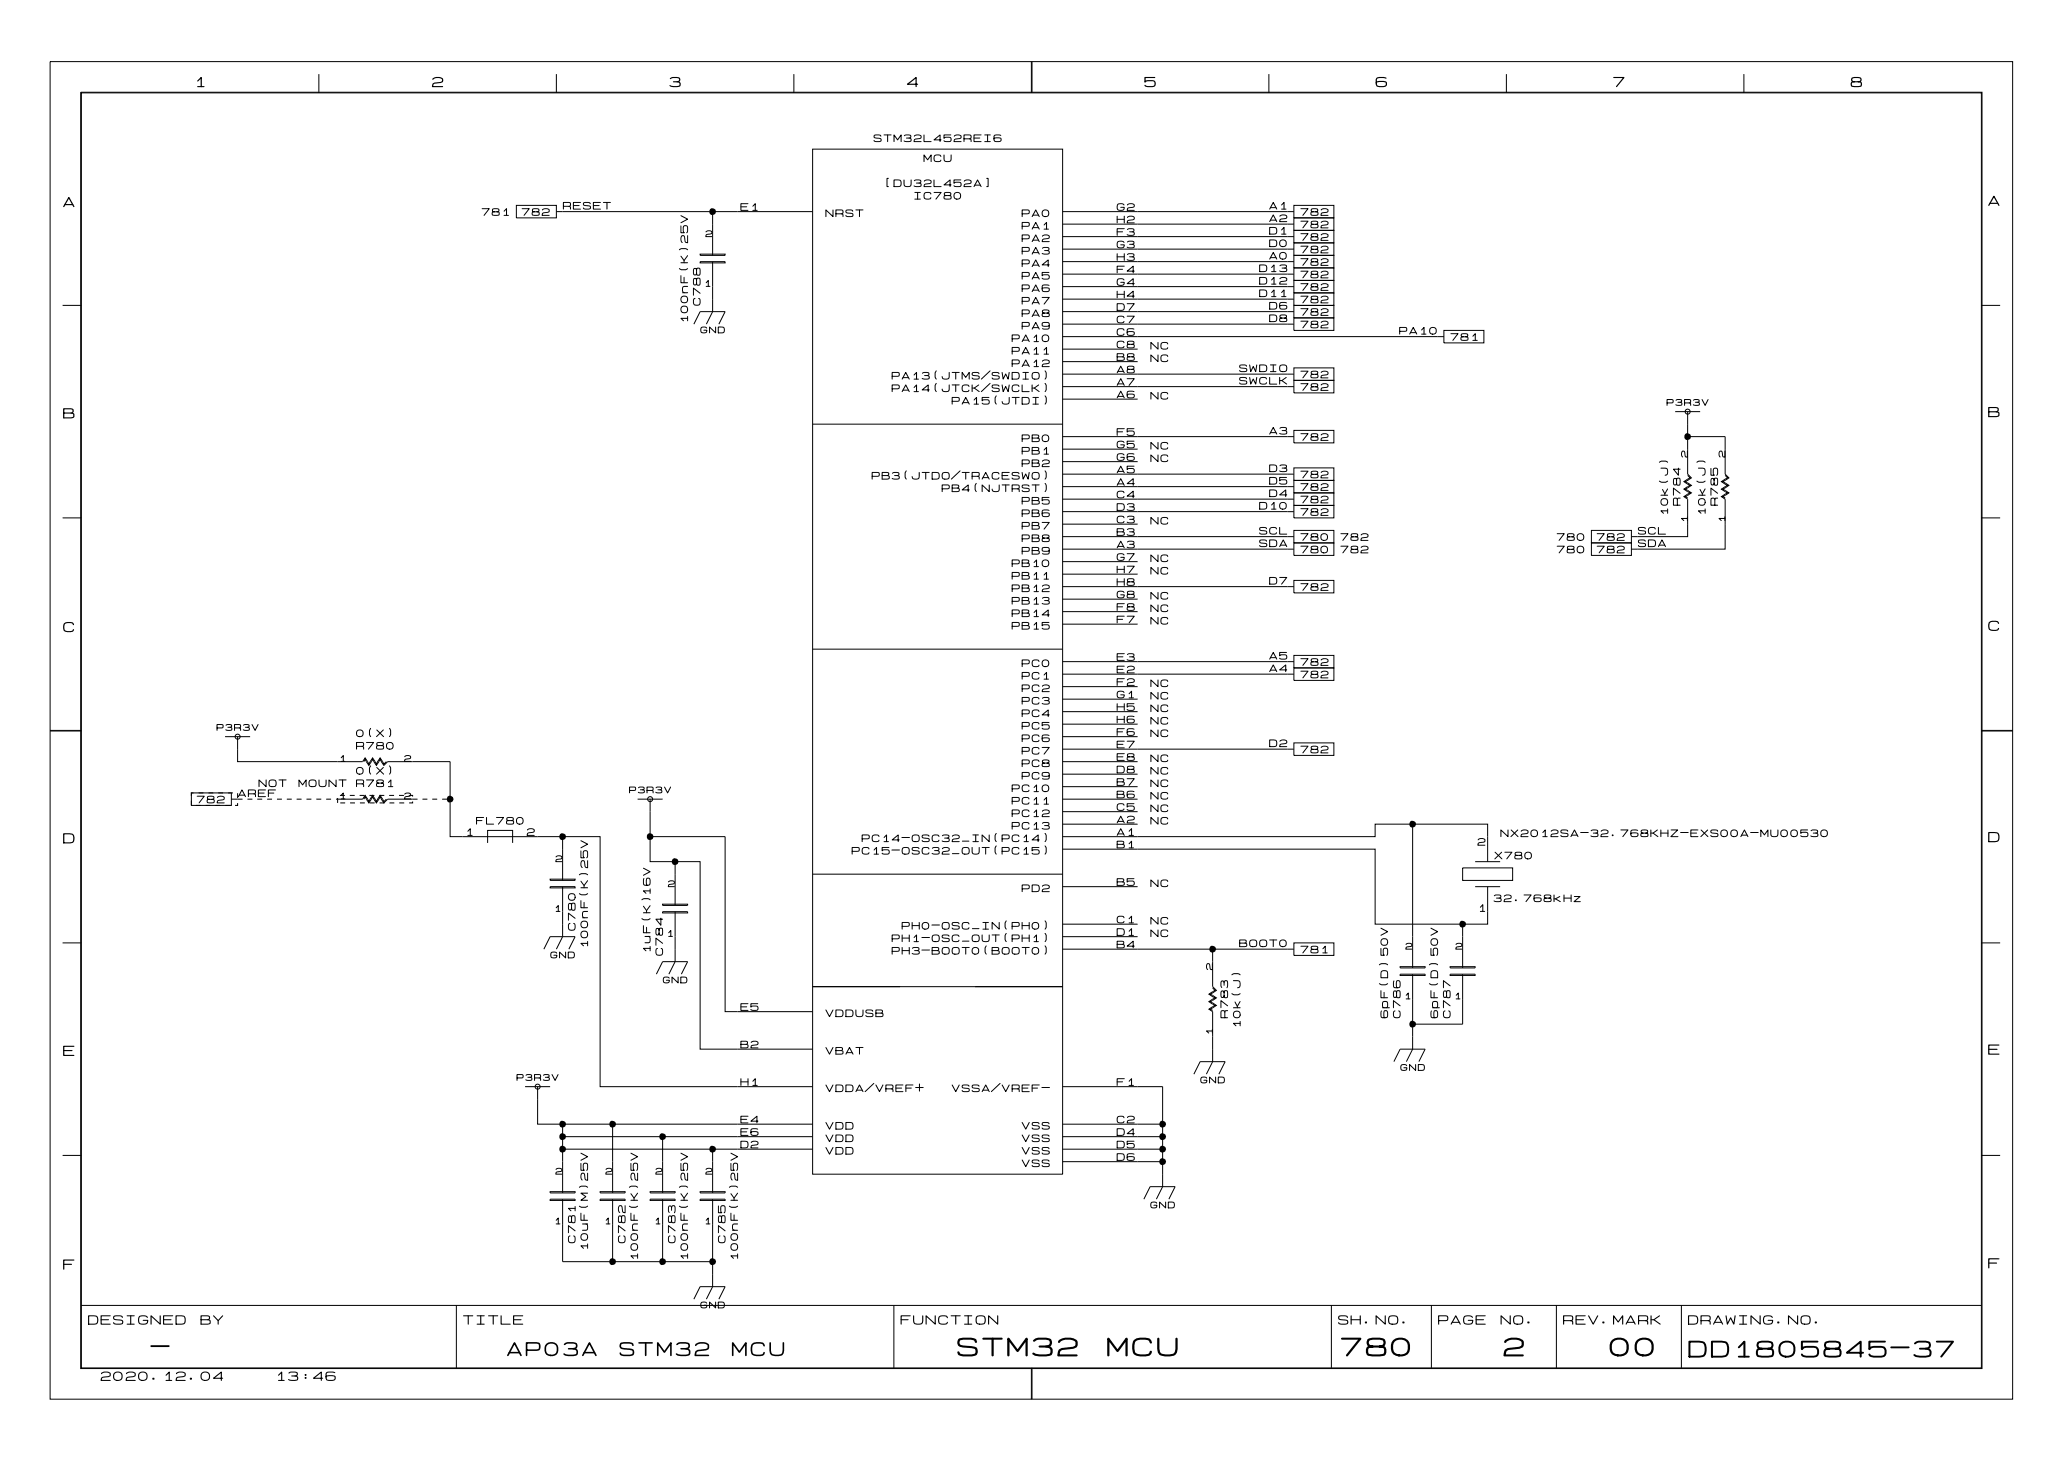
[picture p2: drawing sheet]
<svg xmlns="http://www.w3.org/2000/svg" width="297mm" height="210mm" viewBox="0 0 297 210" stroke-linecap="round" stroke-linejoin="round" font-family="sans-serif">
<g fill="none" stroke="#000" stroke-width=".14">
<path d="M7.2 8.9h282v192.1h-282zM11.6 13.3h273.2v183.3h-273.2zM11.7 13.3h273v183.2h-273zM45.8 10.6v2.7M79.9 10.6v2.7M114.1 10.6v2.7M148.2 8.9v4.4M148.3 8.9v4.4M182.3 10.6v2.7M216.4 10.6v2.7M250.6 10.6v2.7M74.2 29.5h5.7v1.8h-5.7z"/>
<path d="M79.9 30.4h36.9M100.6 37.6h3.6v.2h-3.6zM100.6 36.5h3.6v.2h-3.6zM102.4 30.4v6.3M102.4 37.6v7.2l-.9 1.8M116.8 21.4h35.9v147.3h-35.9zM185 34h-32.3M185 39.4h-32.3M185 34h.9M185 39.4h.9M185.9 36.7h5.7v1.8h-5.7zM185.9 29.5h5.7v1.8h-5.7z"/>
<path d="M185.9 31.3h5.7v1.8h-5.7zM185.9 34.9h5.7v1.8h-5.7zM185.9 33.1h5.7v1.8h-5.7zM185.9 30.4h-33.2M185.9 37.6h-33.2M185.9 32.2h-33.2M185.9 35.8h-33.2M185.9 38.5h5.7v1.8h-5.7zM9 43.9h2.7M99.7 46.6l.9-1.8h3.6l-.9 1.8M152.7 44.8h10.7M152.7 43h10.7"/>
<path d="M152.7 46.6h10.7M152.7 48.4h10.7M152.7 41.2h10.7M152.7 53.8h10.7M152.7 55.5h10.7M152.7 50.2h10.7M152.7 52h10.7M152.7 57.3h10.7M163.4 44.8h21.6M163.4 41.2h21.6M163.4 46.6h21.6M163.4 43h21.6"/>
<path d="M163.4 53.8h21.6M163.4 55.5h21.6M163.4 48.4h43.2M185 44.8h.9M185 43h.9M185 46.6h.9M185 41.2h.9M185 53.8h.9M185 55.5h.9M185.9 43.9h5.7v1.8h-5.7zM185.9 42.1h5.7v1.8h-5.7zM185.9 45.7h5.7v1.8h-5.7z"/>
<path d="M185.9 40.3h5.7v1.8h-5.7zM185.9 52.9h5.7v1.8h-5.7zM185.9 54.7h5.7v1.7h-5.7zM206.6 48.4h.8M207.4 47.5h5.8v1.8h-5.8zM240.7 59.1h3.6M242.5 59.1v1.8M284.7 43.9h2.7M9 74.4h2.7M116.8 60.9h35.9M152.7 62.7h10.7M152.7 68.1h10.7"/>
<path d="M152.7 71.7h10.7M152.7 69.9h10.7M152.7 78.9h33.2M152.7 77.1h10.7M152.7 73.5h10.7M152.7 64.5h10.7M152.7 66.3h10.7M152.7 75.3h10.7M163.4 62.7h21.6M163.4 68.1h21.6M163.4 71.7h21.6M163.4 69.9h21.6"/>
<path d="M163.4 73.5h21.6M163.4 77.1h21.6M185 62.7h.9M185 68.1h.9M185 71.7h.9M185 69.9h.9M185 77.1h.9M185 73.5h.9M185.9 61.8h5.7v1.8h-5.7zM185.9 67.2h5.7v1.8h-5.7zM185.9 70.8h5.7v1.8h-5.7zM185.9 69h5.7v1.8h-5.7z"/>
<path d="M185.9 78h5.7v1.8h-5.7zM185.9 76.2h5.7v1.8h-5.7zM185.9 72.6h5.7v1.8h-5.7zM228.6 76.2h5.8v1.8h-5.8zM228.6 78h5.8v1.8h-5.8zM242.5 75.3v1.8h-8.1M242.5 60.9v3.6M242.5 62.7h5.4v5.4l.5 .6-.9 .5 .9 .5-.9 .6 .9 .5-.9 .6 .4 .1M242.5 68.3l.3 .4-.9 .5 .9 .5-.9 .6 .9 .5-.9 .6 .6 .3v3.6M242.5 64.5v3.6l.5 .6-.9 .5 .9 .5-.9 .6 .9 .5-.9 .6 .4 .1M247.9 75.3v3.6h-13.5M247.9 68.3l.3 .4-.9 .5 .9 .5-.9 .6 .9 .5-.9 .6 .6 .3v3.6"/>
<path d="M284.7 74.4h2.7M116.8 93.3h35.9M152.7 84.3h10.7M152.7 80.7h10.7M152.7 82.5h10.7M152.7 86.1h10.7M152.7 87.9h10.7M152.7 89.7h10.7M152.7 98.7h10.7M163.4 84.3h21.6M185 84.3h.9M185.9 83.4h5.7v1.8h-5.7z"/>
<path d="M185.9 94.2h5.7v1.8h-5.7zM185.9 96h5.7v1.8h-5.7zM185.9 95.1h-33.2M185.9 96.9h-33.2M7.2 105h4.5M7.2 104.9h4.5M27.5 113.9h5.7v1.8h-5.7zM27.5 115v.7M27.8 113.9h-.3v.4M28.1 115.7h.7M28.5 113.9h.7M29.5 115.7h.7"/>
<path d="M29.9 113.9h.7M30.9 115.7h.7M31.4 113.9h.7M32.3 105.8h3.6M32.4 115.7h.7M32.8 113.9h.7M33.2 114.8h1.6M34.1 105.8v3.6h18l.4-.5 .5 .9 .5-.9 .6 .9 .5-.9 .6 .9 .3-.4M34.1 115.4v.3h-.3M34.1 114v.7M35.6 114.8h.7M37 114.8h.7"/>
<path d="M38.4 114.8h.7M39.8 114.8h.7M41.2 114.8h.7M42.6 114.8h.7M44 114.8h.7M45.5 114.8h.7M46.9 114.8h.7M48.3 114.8h3.8l.4-.5 .5 .9 .5-.9 .6 .9 .5-.9 .6 .9 .3-.4M48.5 114.6v.8M48.8 114.3h.7M48.9 115.4h.7M50.3 114.3h.7"/>
<path d="M50.3 115.4h.7M51.7 114.3h.7M51.7 115.4h.7M52.3 109.4l.2-.3 .5 .9 .5-.9 .6 .9 .5-.9 .6 .9 .5-.6h9v10.8h21.5v35.9h30.6M52.3 114.8l.2-.3 .5 .9 .5-.9 .6 .9 .5-.9 .6 .9 .5-.6h4.3M53.1 114.3h.7M53.1 115.4h.7M54.5 114.3h.7M54.5 115.4h.7M55.9 114.3h.7M56 115.4h.7M57.3 114.3h.7"/>
<path d="M57.4 115.4h.7M58.7 114.3h.6v.1M59.3 115.2v.2h-.5M60.7 114.8h.7M62.1 114.8h.7M63.5 114.8h.7M91.6 114.8h3.6M93.4 114.8v9h7.2v26.9h16.2M152.7 114.8h10.7M152.7 109.4h10.7M152.7 105.8h10.7M152.7 100.4h10.7"/>
<path d="M152.7 102.2h10.7M152.7 104h10.7M152.7 111.2h10.7M152.7 113h10.7M152.7 116.6h10.7M152.7 118.4h10.7M185.9 106.7h5.7v1.8h-5.7zM185.9 107.6h-33.2M203 118.4v20.7M284.7 104.9h4.5M284.7 105h4.5M9 135.5h2.7"/>
<path d="M70.1 121.1v-1.8h3.6v1.8M78.1 136.4l.9-1.8h3.6l-.9 1.8M79 127.4h3.6v.2h-3.6zM79 126.3h3.6v.2h-3.6zM80.8 120.2v6.3M80.8 127.4v7.2l-.9 1.8M93.4 120.2h10.8v25.1h12.6M94.3 140l.9-1.8h3.6l-.9 1.8M95.2 131h3.6v.2h-3.6zM95.2 129.9h3.6v.2h-3.6zM97 123.8v6.3M97 131v7.2l-.9 1.8"/>
<path d="M116.8 125.6h35.9M152.7 120.2h44.9v-1.8h16.1v5.4M152.7 122h44.9v10.8h16.1v-5.4M152.7 127.4h10.7M152.7 134.6h10.7M152.7 132.8h10.7M174.2 136.4v5.4l.6 .5-.9 .5 .9 .6-.9 .5 .9 .5-.9 .6 .3 .2M185.9 135.5h5.7v1.8h-5.7zM185.9 136.4h-33.2M201.2 140h3.6v.1h-3.6zM201.2 138.9h3.6v.2h-3.6zM203 140v10.7l-.9 1.8"/>
<path d="M208.3 140h3.6v.1h-3.6zM208.3 138.9h3.6v.2h-3.6zM210.1 132.8v6.3M210.1 140v7.1h-7.1M210.1 124.7h7.2v1.8h-7.2zM211.9 127.4h3.6M211.9 123.8h3.6M284.7 135.5h2.7M75.4 156.1h3.6M77.2 156.1v5.4h10.8v9.9M116.8 141.8h35.9M152.7 156.1h14.3v5.4"/>
<path d="M171.5 154.3l.9-1.8h3.6l-.9 1.8M174.2 141.9l.4 .4-.9 .5 .9 .6-.9 .5 .9 .5-.9 .6 .5 .3v7.2l-.9 1.8M200.3 152.5l.9-1.8h3.6l-.9 1.8M9 166h2.7M79 172.3h3.6v.2h-3.6zM79 171.2h3.6v.2h-3.6zM80.8 161.5v1.8h14.4v8.1M80.8 163.3v8.1M80.8 165.1h36M80.8 172.3v9h7.2M86.2 172.3h3.6v.2h-3.6zM86.2 171.2h3.6v.2h-3.6z"/>
<path d="M88 161.5h28.8M88 172.3v9h7.2M93.4 172.3h3.6v.2h-3.6zM93.4 171.2h3.6v.2h-3.6zM95.2 172.3v9h7.2v3.6l-.9 1.8M95.2 163.3h21.6M100.6 172.3h3.6v.2h-3.6zM100.6 171.2h3.6v.2h-3.6zM102.4 165.1v6.3M102.4 172.3v9M152.7 161.5h14.3v9M167 170.5l-.9 1.8"/>
<path d="M167 163.3h-14.3M167 165.1h-14.3M167 166.9h-14.3M168.8 170.5l-.9 1.8M168.8 170.5h-3.6l-.9 1.8M284.7 166h2.7M11.7 187.6h273M65.6 187.6v8.9M99.7 186.7l.9-1.8h3.6l-.9 1.8M128.4 187.6v8.9M148.2 196.5v4.5M148.3 196.5v4.5"/>
<path d="M191.3 187.6v8.9M205.7 187.6v8.9M223.6 187.6v8.9M241.6 187.6v8.9"/>
<circle cx="242.5" cy="59.1" r=".36"/>
<circle cx="34.1" cy="105.8" r=".36"/>
<circle cx="93.4" cy="114.8" r=".36"/>
<circle cx="77.2" cy="156.1" r=".36"/>
</g>
<g fill="#000">
<path d="M102.1 30l.3-.1 .4 .2 .1 .3-.1 .3-.5 .2-.2-.1-.2-.3v-.3zM242.2 62.3l.3-.1 .4 .2 .1 .3-.2 .4-.4 .1-.3-.1-.1-.2v-.3zM64.4 114.4l.3-.1 .4 .2 .1 .3-.2 .3-.4 .2-.3-.1-.1-.3v-.3zM202.7 118l.2-.1 .5 .2 .1 .3-.2 .3-.4 .2-.3-.1-.1-.3v-.3zM80.5 119.8l.3-.1 .4 .2 .1 .3-.1 .3-.4 .2-.3-.1-.1-.3v-.3zM93.1 119.8l.3-.1 .4 .2 .1 .3-.1 .3-.5 .2-.2-.1-.2-.3 .1-.3zM96.7 123.4l.3-.1 .4 .2 .1 .3-.1 .3-.5 .2-.2-.1-.2-.3v-.3zM173.9 135.9h.3l.4 .2 .1 .3-.1 .3-.4 .2-.3-.1-.1-.3v-.3zM209.8 132.4l.3-.1 .4 .2 .1 .3-.1 .3-.4 .2-.3-.1-.1-.3v-.3zM202.7 146.7l.2-.1 .5 .3 .1 .2-.2 .4-.4 .1-.3-.1-.1-.2v-.3zM80.5 162.9l.3-.1 .4 .2 .1 .3-.1 .3-.4 .2-.3-.1-.1-.3v-.3zM80.5 161.1l.3-.1 .4 .2 .1 .3-.1 .3-.4 .2-.3-.1-.1-.3v-.3z"/>
<path d="M80.5 164.7l.3-.1 .4 .2 .1 .3-.1 .3-.4 .2-.3-.1-.1-.3v-.3zM87.7 161.1l.3-.1 .4 .2 .1 .3-.1 .3-.4 .2-.3-.1-.1-.3v-.3zM94.9 162.9l.3-.1 .4 .2 .1 .3-.1 .3-.5 .2-.2-.1-.2-.3 .1-.3zM102.1 164.7l.3-.1 .4 .2 .1 .3-.1 .3-.5 .2-.2-.1-.2-.3v-.3zM166.7 162.9l.3-.1 .4 .2 .1 .3-.1 .3-.4 .2-.3-.1-.1-.3v-.3zM166.7 164.7l.3-.1 .4 .2 .1 .3-.1 .3-.4 .2-.3-.1-.1-.3v-.3zM166.7 161.1l.3-.1 .4 .2 .1 .3-.1 .3-.4 .2-.3-.1-.1-.3v-.3zM166.7 166.5l.3-.1 .4 .2 .1 .3-.1 .3-.4 .2-.3-.1-.1-.3v-.3zM87.7 180.8h.3l.4 .2 .1 .3-.1 .3-.4 .2-.3-.1-.1-.3v-.3zM94.9 180.8h.3l.4 .2 .1 .3-.1 .3-.5 .2-.2-.1-.2-.3 .1-.3zM102.1 180.8h.3l.4 .2 .1 .3-.1 .3-.5 .2-.2-.1-.2-.3v-.3z"/>
</g>
<g font-size="3.6">
<text x="137.4" y="195.4">STM32</text>
<text x="158.9" y="195.4">MCU</text>
<text x="192.5" y="195.4">780</text>
<text x="215.9" y="195.4">2</text>
<text x="231.1" y="195.4">00</text>
</g>
<g font-size="3.2">
<text x="21.6" y="195.3">-</text>
<text x="242.5" y="195.5">DD1805845-37</text>
</g>
<g font-size="2.7">
<text x="72.8" y="195.2">AP03A</text>
<text x="88.9" y="195.2">STM32</text>
<text x="105.1" y="195.2">MCU</text>
</g>
<g font-size="2">
<text x="27.9" y="12.8">1</text>
<text x="62" y="12.8">2</text>
<text x="96.1" y="12.8">3</text>
<text x="130.2" y="12.8">4</text>
<text x="164.3" y="12.8">5</text>
<text x="197.6" y="12.8">6</text>
<text x="231.7" y="12.8">7</text>
<text x="265.8" y="12.8">8</text>
<text x="285.6" y="29.8">A</text>
<text x="9" y="30">A</text>
<text x="9" y="60.4">B</text>
<text x="285.6" y="60.2">B</text>
<text x="9" y="91.1">C</text>
<text x="285.6" y="90.9">C</text>
<text x="9" y="121.4">D</text>
<text x="285.6" y="121.3">D</text>
<text x="9" y="152">E</text>
<text x="285.6" y="151.8">E</text>
<text x="9" y="182.7">F</text>
<text x="285.6" y="182.5">F</text>
</g>
<g font-size="1.8">
<text x="12.6" y="190.6">DESIGNED</text>
<text x="28.7" y="190.6">BY</text>
<text x="66.5" y="190.6">TITLE</text>
<text x="129.3" y="190.6">FUNCTION</text>
<text x="192.2" y="190.6">SH.NO.</text>
<text x="206.6" y="190.6">PAGE</text>
<text x="215.5" y="190.6">NO.</text>
<text x="224.5" y="190.6">REV.MARK</text>
<text x="242.5" y="190.6">DRAWING.NO.</text>
<text x="14.4" y="198.6">2020.12.04</text>
<text x="39.5" y="198.6">13:46</text>
</g>
<g font-size="1.4">
<text x="125.5" y="20.6">STM32L452REI6</text>
<text x="132.6" y="23.5">MCU</text>
<text x="126.9" y="27.1">[DU32L452A]</text>
<text x="131.2" y="28.9">IC780</text>
<text x="69.2" y="31.2">781</text>
<text x="74.9" y="31.2">782</text>
<text x="80.8" y="30.3">RESET</text>
<text x="106.3" y="30.5">E1</text>
<text x="118.5" y="31.4">NRST</text>
<text x="146.7" y="31.4">PA0</text>
<text x="146.7" y="33.2">PA1</text>
<text x="146.7" y="35">PA2</text>
<text x="160.4" y="35.9">G3</text>
<text x="160.4" y="30.5">G2</text>
<text x="160.4" y="34.1">F3</text>
<text x="160.4" y="32.3">H2</text>
<text x="182.3" y="30.3">A1</text>
<text x="182.3" y="32.1">A2</text>
<text x="182.3" y="35.7">D0</text>
<text x="182.3" y="33.9">D1</text>
<text x="186.8" y="31.2">782</text>
<text x="186.8" y="33">782</text>
<text x="186.8" y="34.8">782</text>
<text x="146.7" y="36.8">PA3</text>
<text x="146.7" y="38.6">PA4</text>
<text x="146.7" y="40.4">PA5</text>
<text x="160.4" y="39.5">F4</text>
<text x="160.4" y="41.2">G4</text>
<text x="160.4" y="37.7">H3</text>
<text x="180.9" y="41.1">D12</text>
<text x="180.9" y="39.3">D13</text>
<text x="182.3" y="37.5">A0</text>
<text x="186.8" y="38.4">782</text>
<text x="186.8" y="36.6">782</text>
<text x="186.8" y="42">782</text>
<text x="186.8" y="40.2">782</text>
<text x="99" y="46.5" transform="rotate(-90 99 46.5)">100nF(K)25V</text>
<text x="100.8" y="44" transform="rotate(-90 100.8 44)">C788</text>
<text x="146.7" y="42.1">PA6</text>
<text x="146.7" y="43.9">PA7</text>
<text x="146.7" y="45.7">PA8</text>
<text x="146.7" y="47.5">PA9</text>
<text x="160.4" y="43">H4</text>
<text x="160.4" y="44.8">D7</text>
<text x="160.4" y="46.6">C7</text>
<text x="180.9" y="42.9">D11</text>
<text x="182.3" y="44.7">D6</text>
<text x="182.3" y="46.5">D8</text>
<text x="186.8" y="45.6">782</text>
<text x="186.8" y="43.8">782</text>
<text x="186.8" y="47.4">782</text>
<text x="145.3" y="49.3">PA10</text>
<text x="145.3" y="51.1">PA11</text>
<text x="145.3" y="52.9">PA12</text>
<text x="160.4" y="53.8">A8</text>
<text x="160.4" y="48.4">C6</text>
<text x="160.4" y="52">B8</text>
<text x="160.4" y="50.2">C8</text>
<text x="165.2" y="50.4">NC</text>
<text x="165.2" y="52.2">NC</text>
<text x="178" y="53.6">SWDIO</text>
<text x="201" y="48.3">PA10</text>
<text x="208.3" y="49.2">781</text>
<text x="128.1" y="54.7">PA13(JTMS/SWDIO)</text>
<text x="128.1" y="56.5">PA14(JTCK/SWCLK)</text>
<text x="136.7" y="58.3">PA15(JTDI)</text>
<text x="160.4" y="57.4">A6</text>
<text x="160.4" y="55.6">A7</text>
<text x="165.2" y="57.6">NC</text>
<text x="178" y="55.4">SWCLK</text>
<text x="186.8" y="54.5">782</text>
<text x="186.8" y="56.3">782</text>
<text x="146.7" y="63.7">PB0</text>
<text x="146.7" y="65.5">PB1</text>
<text x="160.4" y="62.8">F5</text>
<text x="160.4" y="64.6">G5</text>
<text x="165.2" y="64.8">NC</text>
<text x="182.3" y="62.6">A3</text>
<text x="186.8" y="63.5">782</text>
<text x="125.2" y="69.1">PB3(JTDO/TRACESWO)</text>
<text x="135.3" y="70.9">PB4(NJTRST)</text>
<text x="146.7" y="67.3">PB2</text>
<text x="160.4" y="66.4">G6</text>
<text x="160.4" y="70">A4</text>
<text x="160.4" y="68.2">A5</text>
<text x="160.4" y="71.8">C4</text>
<text x="165.2" y="66.6">NC</text>
<text x="182.3" y="68">D3</text>
<text x="182.3" y="71.6">D4</text>
<text x="182.3" y="69.8">D5</text>
<text x="186.8" y="68.9">782</text>
<text x="186.8" y="70.7">782</text>
<text x="146.7" y="72.7">PB5</text>
<text x="146.7" y="74.5">PB6</text>
<text x="146.7" y="76.3">PB7</text>
<text x="160.4" y="73.6">D3</text>
<text x="160.4" y="75.4">C3</text>
<text x="160.4" y="77.2">B3</text>
<text x="165.2" y="75.6">NC</text>
<text x="180.9" y="77">SCL</text>
<text x="180.9" y="73.4">D10</text>
<text x="186.8" y="72.5">782</text>
<text x="186.8" y="77.9">780</text>
<text x="186.8" y="74.3">782</text>
<text x="192.5" y="77.9">782</text>
<text x="223.6" y="77.9">780</text>
<text x="229.4" y="77.9">782</text>
<text x="235.3" y="77">SCL</text>
<text x="239.8" y="74.1" transform="rotate(-90 239.8 74.1)">10k(J)</text>
<text x="241.6" y="72.7" transform="rotate(-90 241.6 72.7)">R784</text>
<text x="245.2" y="74.1" transform="rotate(-90 245.2 74.1)">10k(J)</text>
<text x="247" y="72.7" transform="rotate(-90 247 72.7)">R785</text>
<text x="145.3" y="81.7">PB10</text>
<text x="145.3" y="83.5">PB11</text>
<text x="146.7" y="78.1">PB8</text>
<text x="146.7" y="79.9">PB9</text>
<text x="160.4" y="82.6">H7</text>
<text x="160.4" y="80.8">G7</text>
<text x="160.4" y="79">A3</text>
<text x="165.2" y="80.9">NC</text>
<text x="165.2" y="82.7">NC</text>
<text x="180.9" y="78.8">SDA</text>
<text x="186.8" y="79.7">780</text>
<text x="192.5" y="79.7">782</text>
<text x="223.6" y="79.7">780</text>
<text x="229.4" y="79.7">782</text>
<text x="235.3" y="78.8">SDA</text>
<text x="145.3" y="85.3">PB12</text>
<text x="145.3" y="87">PB13</text>
<text x="145.3" y="88.8">PB14</text>
<text x="160.4" y="87.9">F8</text>
<text x="160.4" y="89.7">F7</text>
<text x="160.4" y="84.4">H8</text>
<text x="160.4" y="86.1">G8</text>
<text x="165.2" y="86.3">NC</text>
<text x="165.2" y="88.1">NC</text>
<text x="165.2" y="89.9">NC</text>
<text x="182.3" y="84.2">D7</text>
<text x="186.8" y="85.1">782</text>
<text x="145.3" y="90.6">PB15</text>
<text x="160.4" y="95.1">E3</text>
<text x="182.3" y="94.9">A5</text>
<text x="186.8" y="95.8">782</text>
<text x="146.7" y="96">PC0</text>
<text x="146.7" y="97.8">PC1</text>
<text x="146.7" y="99.6">PC2</text>
<text x="146.7" y="101.4">PC3</text>
<text x="160.4" y="100.5">G1</text>
<text x="160.4" y="98.7">F2</text>
<text x="160.4" y="96.9">E2</text>
<text x="165.2" y="98.9">NC</text>
<text x="165.2" y="100.7">NC</text>
<text x="182.3" y="96.7">A4</text>
<text x="186.8" y="97.6">782</text>
<text x="51.1" y="107.9">R780</text>
<text x="51.1" y="106.1">0(X)</text>
<text x="146.7" y="103.2">PC4</text>
<text x="146.7" y="105">PC5</text>
<text x="146.7" y="106.8">PC6</text>
<text x="160.4" y="105.9">F6</text>
<text x="160.4" y="104.1">H6</text>
<text x="160.4" y="102.3">H5</text>
<text x="160.4" y="107.7">E7</text>
<text x="165.2" y="102.5">NC</text>
<text x="165.2" y="104.3">NC</text>
<text x="165.2" y="106.1">NC</text>
<text x="182.3" y="107.5">D2</text>
<text x="37.1" y="113.3">NOT</text>
<text x="42.8" y="113.3">MOUNT</text>
<text x="51.1" y="113.3">R781</text>
<text x="51.1" y="111.5">0(X)</text>
<text x="145.3" y="114">PC10</text>
<text x="146.7" y="108.6">PC7</text>
<text x="146.7" y="110.4">PC8</text>
<text x="146.7" y="112.2">PC9</text>
<text x="160.4" y="113.1">B7</text>
<text x="160.4" y="111.3">D8</text>
<text x="160.4" y="109.5">E8</text>
<text x="165.2" y="109.7">NC</text>
<text x="165.2" y="111.5">NC</text>
<text x="165.2" y="113.3">NC</text>
<text x="186.8" y="108.4">782</text>
<text x="28.2" y="115.6">782</text>
<text x="34.1" y="114.7">AREF</text>
<text x="68.4" y="118.7">FL780</text>
<text x="145.3" y="115.8">PC11</text>
<text x="145.3" y="117.6">PC12</text>
<text x="145.3" y="119.4">PC13</text>
<text x="160.4" y="118.5">A2</text>
<text x="160.4" y="116.7">C5</text>
<text x="160.4" y="114.9">B6</text>
<text x="165.2" y="116.9">NC</text>
<text x="165.2" y="118.7">NC</text>
<text x="165.2" y="115.1">NC</text>
<text x="66.8" y="120.3">1</text>
<text x="75.6" y="120.3">2</text>
<text x="122.3" y="123">PC15-OSC32_OUT(PC15)</text>
<text x="123.8" y="121.2">PC14-OSC32_IN(PC14)</text>
<text x="160.4" y="120.3">A1</text>
<text x="160.4" y="122.1">B1</text>
<text x="212.2" y="121.7">2</text>
<text x="214.7" y="123.6">X780</text>
<text x="215.5" y="120.5">NX2012SA-32.768KHZ-EXS00A-MU00530</text>
<text x="146.7" y="128.4">PD2</text>
<text x="160.4" y="127.5">B5</text>
<text x="165.2" y="127.6">NC</text>
<text x="212.3" y="131.2">1</text>
<text x="214.5" y="129.8">32.768kHz</text>
<text x="82.9" y="133.8" transform="rotate(-90 82.9 133.8)">C780</text>
<text x="84.7" y="136.3" transform="rotate(-90 84.7 136.3)">100nF(K)25V</text>
<text x="93.7" y="137" transform="rotate(-90 93.7 137)">1uF(K)16V</text>
<text x="95.5" y="137.4" transform="rotate(-90 95.5 137.4)">C784</text>
<text x="128.1" y="135.5">PH1-OSC_OUT(PH1)</text>
<text x="128.1" y="137.3">PH3-BOOT0(BOOT0)</text>
<text x="129.5" y="133.7">PH0-OSC_IN(PH0)</text>
<text x="160.4" y="134.6">D1</text>
<text x="160.4" y="132.8">C1</text>
<text x="160.4" y="136.4">B4</text>
<text x="165.2" y="133">NC</text>
<text x="165.2" y="134.8">NC</text>
<text x="178" y="136.3">BOOT0</text>
<text x="186.8" y="137.2">781</text>
<text x="106.3" y="145.4">E5</text>
<text x="118.5" y="146.3">VDDUSB</text>
<text x="176.6" y="146.3" transform="rotate(-90 176.6 146.3)">R783</text>
<text x="178.4" y="147.8" transform="rotate(-90 178.4 147.8)">10k(J)</text>
<text x="199.6" y="146.3" transform="rotate(-90 199.6 146.3)">6pF(D) 50V</text>
<text x="201.4" y="146.3" transform="rotate(-90 201.4 146.3)">C786</text>
<text x="206.8" y="146.3" transform="rotate(-90 206.8 146.3)">6pF(D) 50V</text>
<text x="208.6" y="146.3" transform="rotate(-90 208.6 146.3)">C787</text>
<text x="106.3" y="150.8">B2</text>
<text x="118.5" y="151.7">VBAT</text>
<text x="106.3" y="156.2">H1</text>
<text x="106.3" y="161.6">E4</text>
<text x="118.5" y="157.1">VDDA/VREF+</text>
<text x="136.7" y="157.1">VSSA/VREF-</text>
<text x="160.4" y="161.6">C2</text>
<text x="160.4" y="156.2">F1</text>
<text x="106.3" y="163.4">E6</text>
<text x="106.3" y="165.2">D2</text>
<text x="118.5" y="162.5">VDD</text>
<text x="118.5" y="164.3">VDD</text>
<text x="118.5" y="166.1">VDD</text>
<text x="146.7" y="162.5">VSS</text>
<text x="146.7" y="164.3">VSS</text>
<text x="146.7" y="166.1">VSS</text>
<text x="146.7" y="167.9">VSS</text>
<text x="160.4" y="165.2">D5</text>
<text x="160.4" y="167">D6</text>
<text x="160.4" y="163.4">D4</text>
<text x="82.9" y="178.7" transform="rotate(-90 82.9 178.7)">C781</text>
<text x="84.7" y="179.7" transform="rotate(-90 84.7 179.7)">10uF(M)25V</text>
<text x="90.1" y="178.7" transform="rotate(-90 90.1 178.7)">C782</text>
<text x="97.2" y="178.7" transform="rotate(-90 97.2 178.7)">C783</text>
<text x="104.4" y="178.7" transform="rotate(-90 104.4 178.7)">C785</text>
<text x="91.9" y="181.2" transform="rotate(-90 91.9 181.2)">100nF(K)25V</text>
<text x="99" y="181.2" transform="rotate(-90 99 181.2)">100nF(K)25V</text>
<text x="106.2" y="181.2" transform="rotate(-90 106.2 181.2)">100nF(K)25V</text>
</g>
<g font-size="1.3">
<text x="101.3" y="34.2">2</text>
<text x="101.1" y="41.4">1</text>
<text x="100.6" y="48">GND</text>
<text x="239.4" y="58.5">P3R3V</text>
<text x="242.7" y="65.8" transform="rotate(-90 242.7 65.8)">2</text>
<text x="248" y="65.8" transform="rotate(-90 248 65.8)">2</text>
<text x="242.7" y="75.1" transform="rotate(-90 242.7 75.1)">1</text>
<text x="248" y="75.1" transform="rotate(-90 248 75.1)">1</text>
<text x="31.1" y="105.2">P3R3V</text>
<text x="48.7" y="109.6">1</text>
<text x="58" y="109.6">2</text>
<text x="48.7" y="115">1</text>
<text x="58" y="115">2</text>
<text x="90.4" y="114.1">P3R3V</text>
<text x="79.8" y="124">2</text>
<text x="79.6" y="131.2">1</text>
<text x="95.9" y="127.6">2</text>
<text x="79" y="137.8">GND</text>
<text x="95.7" y="134.8">1</text>
<text x="201.9" y="136.6">2</text>
<text x="209.1" y="136.6">2</text>
<text x="95.2" y="141.4">GND</text>
<text x="174.4" y="139.4" transform="rotate(-90 174.4 139.4)">2</text>
<text x="201.7" y="143.7">1</text>
<text x="208.9" y="143.7">1</text>
<text x="174.4" y="148.8" transform="rotate(-90 174.4 148.8)">1</text>
<text x="74.2" y="155.4">P3R3V</text>
<text x="172.4" y="155.8">GND</text>
<text x="201.2" y="154">GND</text>
<text x="79.8" y="168.9">2</text>
<text x="86.9" y="168.9">2</text>
<text x="94.1" y="168.9">2</text>
<text x="101.3" y="168.9">2</text>
<text x="165.2" y="173.8">GND</text>
<text x="79.6" y="176.1">1</text>
<text x="86.8" y="176.1">1</text>
<text x="93.9" y="176.1">1</text>
<text x="101.1" y="176.1">1</text>
<text x="100.6" y="188.1">GND</text>
</g>
</svg>
